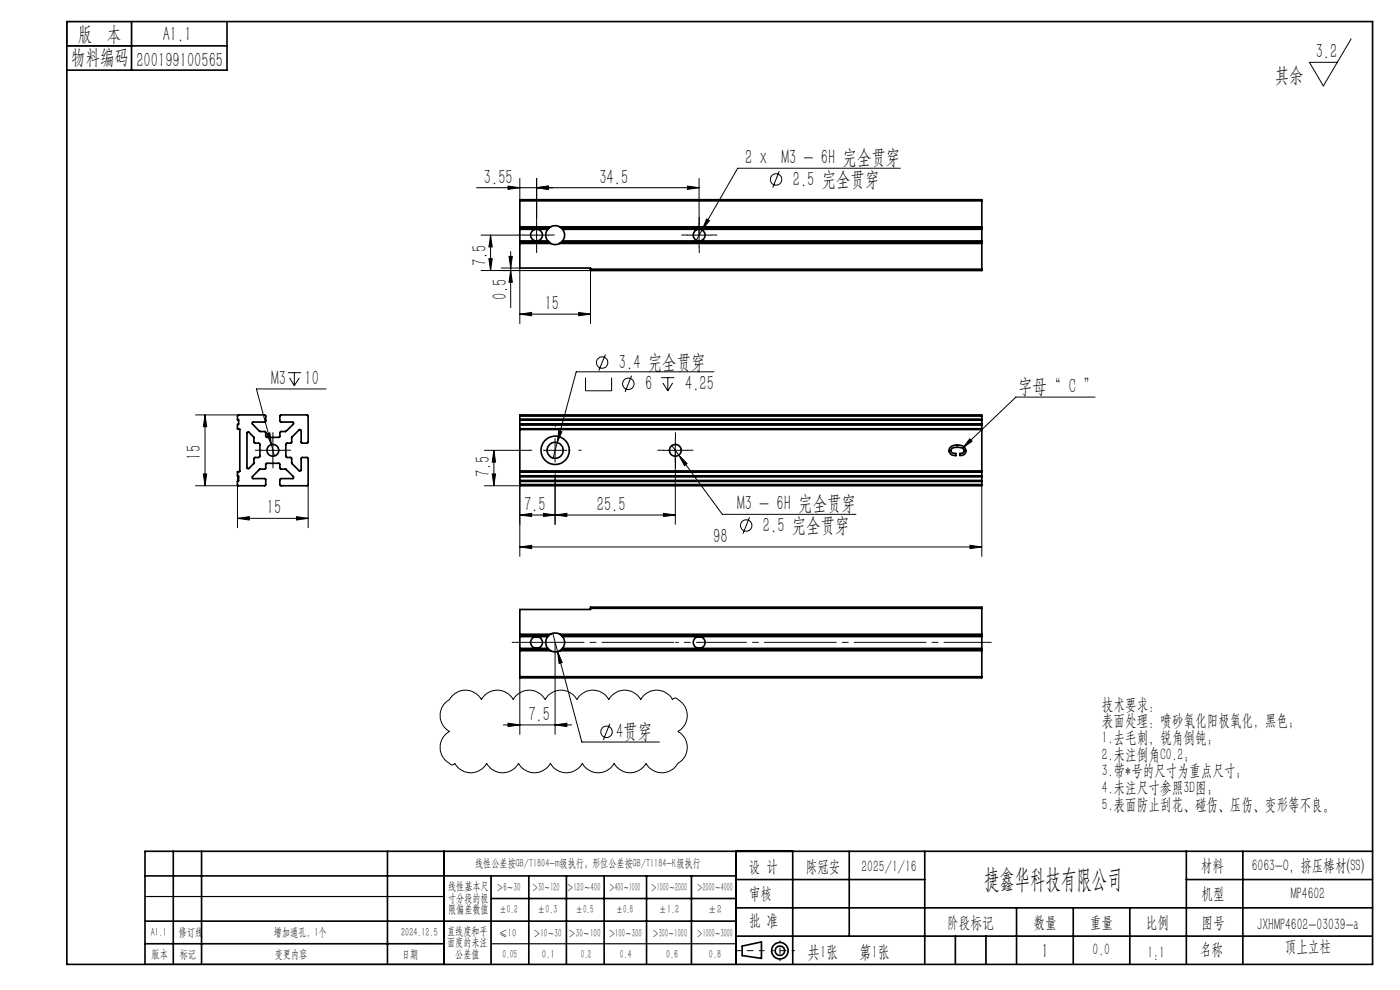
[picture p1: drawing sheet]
<svg xmlns="http://www.w3.org/2000/svg" width="297mm" height="210mm" viewBox="0 0 297 210" stroke-linecap="round" stroke-linejoin="round" font-family="sans-serif">
<g fill="none" stroke="#000" stroke-width=".21">
<path d="M286.6 8.2l-5.9 10-2.9-5h5.9M107.8 39.5l2.5 .3-2.5 .4zM110.3 37.8v4.6M113.8 39.8l2.5-.3v.7zM113.8 37.8v8.3M145.8 39.5l2.5 .3-2.5 .4zM148.3 39.8h-47.2M148.3 37.8v14.6M165.3 36.3l-1.4 3.5M191 35.7h-34.5l-7.6 13.1M102.1 57.4h23.2v11.2M102.1 49.9h8"/>
<path d="M103.7 54.9h.7l-.3 2.5zM104.1 49.9l.3 2.5h-.7zM104.1 49.9v7.5M106.3 56.9h4v11.7M108 54.4h.7l-.4 2.5zM108.3 57.4l.4 2.5h-.7zM108.3 53.4v11.9M111.3 49.9h5M113.8 47.4v5M145.8 49.9h5M148.9 48.8l-1.2 2.2M149.9 46.5l.6 .3-1.6 2z"/>
<path d="M61.1 79h2.8M62.4 79v2.8M110.3 66.6l2.5-.3v.7zM110.3 66.6h15M122.8 66.3l2.5 .3-2.5 .4zM128.4 75.2l-1.4 3.4M134 79.7l-1.4 3.4M151.4 78.9h-29.2l-4 15M41.5 88h9.1M43.5 88v15M43.5 88l.4 2.5h-.8zM55.4 95.5h5"/>
<path d="M56.6 92l.7-.2 .3 2.5zM57.6 94.3l.6 2.4M57.9 93v5M61.4 80.1l1 1.7M63.5 80.1l-1.1 1.7M69.2 82.5h-14.8l3.2 11.8M102.8 95.5h9.5M104.8 95.5v7.5M104.8 95.5l.3 2.5h-.7zM115.3 95.5h5M117.8 93v5M118.2 93.9l-.9 3.3"/>
<path d="M118.5 91.4l.7 .2-1 2.3zM124.2 80.1v2.8h5.6v-2.8M140.3 80.1h2.8M140.6 81.2l1.1 1.7M140.8 95.5h5M141.7 80.1v2.8M142.5 94.5l1.5 2M142.7 81.2l-1 1.7M143.3 93v18.2M144 96.5l1.8 1.8-.6 .5zM144 96.5l9.2 12.6h28.4M205.7 93.1l.5 .5-2 1.5z"/>
<path d="M232.3 84.2h-16.8l-11.3 10.9M41.5 103h9.1M43.1 100.5h.8l-.4 2.5zM50.4 110l2.5-.4v.7zM50.4 100.9v11M50.4 110h15M62.9 109.6l2.5 .4-2.5 .3zM65.4 102.8v9.1M102.8 103h7.5v15M104.4 100.5h.7l-.3 2.5zM110.3 109.2l2.5-.3v.7zM110.3 116l2.5-.3v.7z"/>
<path d="M110.3 116h98M115.3 108.9l2.5 .3-2.5 .4zM117.8 109.2l2.5-.3v.7zM117.8 101v10.2M140.8 108.9l2.5 .3-2.5 .4zM143.3 109.2h-33M159 109.7l-1.4 3.5M205.8 115.7l2.5 .3-2.5 .4zM208.3 103v15M117.3 134.3l1 3.9M117.8 136.3v19.5M118.3 138.2l1 2.3-.7 .2z"/>
<path d="M118.3 138.2l5.1 19.2h16.5M119.3 137.5l-.1 .2a1.98 1.98 0 0 1-2.4 .3M94.3 149.3l1.2-1.1a3.9 3.9 0 0 1 6.6 .2 3.8 3.8 0 0 1 6.8 0 3.9 3.9 0 0 1 6.7 0 3.9 3.9 0 0 1 6.8 0 3.8 3.8 0 0 1 6.8 0 3.9 3.9 0 0 1 6.7 0 3.8 3.8 0 0 1 6.8 0l.1-.2a.62 .62 0 0 1 1 .2 3.8 3.8 0 0 1 0 6.7 3.9 3.9 0 0 1 0 6.8 3.8 3.8 0 0 1-6.7 0 3.9 3.9 0 0 1-6.8 0 3.8 3.8 0 0 1-6.8 0 3.9 3.9 0 0 1-6.7 0 3.9 3.9 0 0 1-6.8 0 3.8 3.8 0 0 1-6.7 0 3.9 3.9 0 0 1-6.8 0l-.2 .2a.66 .66 0 0 1-.9-.2 3.9 3.9 0 0 1 0-6.8 3.8 3.8 0 0 1-1.1-5.8zM106.8 153.8h14.5M107.8 153.4l2.5 .4-2.5 .3zM110.3 143.8v12M117.8 153.8l2.5-.4v.7zM129.4 153.5l-1.4 3.5"/>
<circle cx="164.6" cy="38.1" r="1.2"/>
<circle cx="127.7" cy="76.9" r="1.21"/>
<circle cx="133.3" cy="81.4" r="1.22"/>
<circle cx="158.3" cy="111.5" r="1.22"/>
<circle cx="128.7" cy="155.2" r="1.21"/>
</g>
<g fill="none" stroke="#000" stroke-width=".35">
<path d="M14.2 4.6h277v200h-277zM14.2 9.7h34M27.9 4.6v10.3M48.2 4.6v10.3h-34M110.3 48.1v.3M110.3 51.4v.2M110.3 42.6v-.2h98v.2M110.3 51.1v.3M110.3 48.4v.2M110.3 42.6v5.5M110.3 48.6v2.5M110.3 51.6v5.3h15v.2"/>
<path d="M110.3 48.1h6.5M110.3 48.4h6.2M110.3 42.6h98M110.3 51.6h6.5M110.3 51.4h6.2M110.3 51.1h5.9M110.3 48.6h5.9M116.2 51.1l.3 .3M116.2 48.6a2.01 2.01 0 0 0 0 2.5M116.5 51.4l.3 .2M116.5 48.4l-.3 .2M116.8 48.1l-.3 .3"/>
<path d="M116.8 48.1a2.03 2.03 0 0 1 1.9 0M116.8 51.6a2.03 2.03 0 0 0 1.9 0M118.7 48.1l.4 .3M118.7 48.1h89.6M118.7 51.6h89.6M119.1 51.4l-.4 .2M119.1 48.4l.2 .2M119.1 48.4h89.2M119.1 51.4h89.2M119.3 51.1l-.2 .3M119.3 48.6a2.01 2.01 0 0 1 0 2.5M119.3 51.1h89"/>
<path d="M119.3 48.6h89M125.3 57.1v.3h83v-.3M125.3 57.1h83M208.3 48.1v.3M208.3 51.4v.2M208.3 51.1v.3M208.3 48.4v.2M208.3 42.6v5.5M208.3 48.6v2.5M208.3 51.6v5.5M50.4 88.1h5.9v1.4h-2.6l-.2 .3 1.5 1.7h1.2l.2 .2v.9l.2 .2h2.6l.2-.2v-1l1.3-.1 1.5-1.6 .1-.2-.2-.2h-2.7v-1.4l5.7-.1 .3 .2v5.7l-.2 .1h-1.2l-.1-.1v-2.6l-.3-.2-1.7 1.6v1.2l-.2 .1h-.8l-.3 .2v2.7l.3 .1h.8l.2 .2v1.1l1.7 1.6 .3-.1v-2.6l.1-.2h1.2l.2 .2-.1 5.8h-5.9v-1.4l2.7-.1 .2-.3-1.6-1.7-1.3-.1v-1l-.2-.1h-2.7l-.1 1.1-.2 .1-1.2 .1-1.4 1.5a.24 .24 0 0 0-.1 .3 .24 .24 0 0 0 .2 .1l2.6 .1 .1 1.3-.3 .1h-5.5l-.2-.2v-.7l.2-.1v-.9l-.2-.1v-.9l.5-.1v-9h-.5v-.9l.2-.1v-.9l-.2-.1zM52.4 91.7h.4l1.1 1v1.1l.1 .2h.9l.2 .2v2.6l-.2 .2h-.9l-.1 .2v1.1l-1.2 1.1-.3-.1z"/>
<path d="M110.3 88.3v-.3h98v.3M110.3 88.9v.1M110.3 90v.1M110.3 90.9v.1M110.3 89.9v.1M110.3 89v.1M110.3 91v.1M110.3 99.9v.1M110.3 88.3h98M110.3 88.9h98M110.3 88.3v.6M110.3 89.1v.8"/>
<path d="M110.3 90.1v.8M110.3 91.1v8.8M110.3 89h98M110.3 90.9h98M110.3 90.1h98M110.3 90h98M110.3 91h98M110.3 89.9h98M110.3 89.1h98M110.3 91.1h98M110.3 99.9h98M201.7 94.8a2.47 2.47 0 0 1 3 .2 1.03 1.03 0 0 1 0 1.2 1.03 1.03 0 0 1-1.1 .4v-.4a.67 .67 0 0 0 .9-.6 .67 .67 0 0 0-.8-.7 1.86 1.86 0 0 0-1.9 .5v.3l.2 .3 .8 .2v.5a1.11 1.11 0 0 1-1.3-.5 1.11 1.11 0 0 1 .2-1.4z"/>
<path d="M208.3 88.9v.1M208.3 90v.1M208.3 90.9v.1M208.3 89.9v.1M208.3 89v.1M208.3 91v.1M208.3 99.9v.1M208.3 88.3v.6M208.3 89.1v.8M208.3 90.1v.8M208.3 91.1v8.8M110.3 102.8v.2h98v-.2"/>
<path d="M110.3 102v.1M110.3 100.9v.1M110.3 100v.1M110.3 101v.1M110.3 101.9v.1M110.3 100.1v.8M110.3 101.1v.8M110.3 102.1v.7M110.3 102.8h98M110.3 102.1h98M110.3 102h98M110.3 100.9h98"/>
<path d="M110.3 101h98M110.3 100.1h98M110.3 100h98M110.3 101.1h98M110.3 101.9h98M208.3 102v.1M208.3 100.9v.1M208.3 100v.1M208.3 101v.1M208.3 101.9v.1M208.3 100.1v.8M208.3 101.1v.8"/>
<path d="M208.3 102.1v.7M110.3 137.8v.2M110.3 134.5v.3M110.3 137.5v.3M110.3 134.8v.2M110.3 135v2.5M110.3 138v5.5M110.3 138h6.5M110.3 137.8h6.2M110.3 134.5h6.5M110.3 134.8h6.2M110.3 137.5h5.9"/>
<path d="M110.3 135h5.9M116.2 137.5l.3 .3M116.2 135a2.06 2.06 0 0 0 0 2.5M116.5 137.8l.3 .2M116.5 134.8l-.3 .2M116.8 138a2.03 2.03 0 0 0 1.9 0M116.8 134.5a1.81 1.81 0 0 1 1.9 0M116.8 134.5l-.3 .3M118.7 134.5l.4 .3M118.7 138h89.6M118.7 134.5h89.6M119.1 137.8l-.4 .2"/>
<path d="M119.1 134.8l.2 .2M119.1 137.8h89.2M119.1 134.8h89.2M119.3 137.5l-.2 .3M119.3 135a2.06 2.06 0 0 1 0 2.5M119.3 137.5h89M119.3 135h89M125.3 129v-.2h83v.2M125.3 129v.3h-15v5.2M125.3 129h83M208.3 137.8v.2M208.3 134.5v.3"/>
<path d="M208.3 137.5v.3M208.3 134.8v.2M208.3 129v5.5M208.3 135v2.5M208.3 138v5.5M110.3 143.5v.3h98v-.3M110.3 143.5h98M30.8 195.4h125.4M30.8 185.8h125.4M36.8 180.6v24M42.8 180.6v24M82.2 180.6v24"/>
<path d="M94.2 180.6v24M104.2 185.8v18.8M104.2 190.6h52M112.2 185.8v18.8M120.2 185.8v18.8M128.2 185.8v18.8M137.2 185.8v18.8M146.7 185.8v18.8M156.2 180.6v24M156.2 186.6h40M156.2 198.6h135M156.2 192.6h135"/>
<path d="M168.2 180.6v24M180.2 180.6v18M196.2 180.6v24M202.7 198.6v6M209.2 198.6v6M215.7 192.6v12M227.7 192.6v12M239.7 192.6v12M251.7 186.6h39.5M251.7 180.6v24M263.7 180.6v24M291.2 180.6h-260.4v24"/>
<path d="M30.8 200.2h63.4M157.4 200.7l4.1-.9v3.5l-4.1-.6z"/>
<circle cx="113.8" cy="49.9" r="1.24"/>
<circle cx="148.3" cy="49.9" r="1.24"/>
<circle cx="57.9" cy="95.5" r="1.25"/>
<circle cx="117.8" cy="95.5" r="1.71"/>
<circle cx="117.8" cy="95.5" r="3"/>
<circle cx="143.3" cy="95.5" r="1.25"/>
<circle cx="113.8" cy="136.3" r="1.25"/>
<circle cx="148.3" cy="136.3" r="1.25"/>
<circle cx="165.5" cy="201.7" r="1.74"/>
<circle cx="165.5" cy="201.7" r="1"/>
</g>
<path d="M112.4 50.3a1.51 1.51 0 0 1 1.3-1.9 1.51 1.51 0 0 1 1.6 1.6 1.51 1.51 0 0 1-1.8 1.3M146.9 50.3a1.51 1.51 0 0 1 1.3-1.9 1.51 1.51 0 0 1 1.6 1.6 1.51 1.51 0 0 1-1.9 1.3M141.8 95.9a1.51 1.51 0 0 1 1.3-1.9 1.51 1.51 0 0 1 1.7 1.6 1.51 1.51 0 0 1-1.9 1.4M112.4 136.7a1.51 1.51 0 0 1 1.3-1.9 1.51 1.51 0 0 1 1.6 1.6 1.51 1.51 0 0 1-1.8 1.3M146.9 136.7a1.51 1.51 0 0 1 1.3-1.9 1.51 1.51 0 0 1 1.6 1.6 1.51 1.51 0 0 1-1.9 1.3" fill="none" stroke="#fff" stroke-width=".21"/>
<g fill="none" stroke="#000" stroke-width=".21" stroke-dasharray="15.2 1.3 1.3 1.3">
<path d="M111.3 49.9h-1.2M113.8 47.4v-1.3M113.8 52.4v1.2M116.3 49.9h1.3M145.8 49.9h-1.2M148.3 47.4v-1.3M148.3 52.4v1.2M150.8 49.9h1.3M55.4 95.5h-1.2M57.9 93v-1.2M57.9 98v1.3M60.4 95.5h1.3"/>
<path d="M112.8 95.5h-.5M117.8 90.5v-.5M122.8 95.5h.5M140.8 95.5h-1.3M143.3 93v-1.2M143.3 98v1.3M145.8 95.5h1.2M117.8 100.5v.5"/>
</g>
<path d="M210.3 136.3h-62" fill="none" stroke="#000" stroke-width=".21" stroke-dasharray="15.2 1.3 1.3 1.3" stroke-dashoffset="5.2"/>
<path d="M148.3 136.3h-5" fill="none" stroke="#000" stroke-width=".21" stroke-dasharray="15.2 1.3 1.3 1.3" stroke-dashoffset="14.6"/>
<path d="M143.3 136.3h-35" fill="none" stroke="#000" stroke-width=".21" stroke-dasharray="15.2 1.3 1.3 1.3" stroke-dashoffset="-.4"/>
<path d="M162.1 201.7h-6" fill="none" stroke="#000" stroke-width=".21" stroke-dasharray="15.2 1.3 1.3 1.3" stroke-dashoffset="14.1"/>
<path d="M168.5 201.7h-4.8" fill="none" stroke="#000" stroke-width=".21" stroke-dasharray="15.2 1.3 1.3 1.3" stroke-dashoffset="14.7"/>
<path d="M165.5 199.6v4.2" fill="none" stroke="#000" stroke-width=".21" stroke-dasharray="15.2 1.3 1.3 1.3" stroke-dashoffset="15"/>
<path d="M14.2 4.6h13.7v5.1h-13.7zM30.8 190.2h63.4M30.8 204.6h63.4M104.2 200.2h52" fill="none" stroke="#000" stroke-width=".25"/>
<g fill="#000">
<path d="M205.7 93.1l.5 .5-2 1.5z"/>
<path d="M108 54.4h.7l-.4 2.5zM108.3 57.4l.4 2.5h-.7zM104.1 49.9l.3 2.5h-.7zM103.7 54.9h.7l-.3 2.5z"/>
<path d="M104.8 95.5l.3 2.5h-.7zM104.4 100.5h.7l-.3 2.5z"/>
<path d="M43.1 100.5h.8l-.4 2.5zM43.5 88l.4 2.5h-.8z"/>
<path d="M50.4 110l2.5-.4v.7zM62.9 109.6l2.5 .4-2.5 .3z"/>
<path d="M110.3 116l2.5-.3v.7zM205.8 115.7l2.5 .3-2.5 .4zM117.8 109.2l2.5-.3v.7zM140.8 108.9l2.5 .3-2.5 .4zM118.5 91.4l-.3 2.5 1-2.3zM144 96.5l1.2 2.3 .6-.5zM56.6 92l1 2.3-.3-2.5zM113.8 39.8l2.5-.3v.7zM145.8 39.5l2.5 .3-2.5 .4zM149.9 46.5l-1 2.3 1.6-2zM118.3 138.2l.3 2.5 .7-.2z"/>
<path d="M115.3 108.9l2.5 .3-2.5 .4zM110.3 109.2l2.5-.3v.7zM122.8 66.3l2.5 .3-2.5 .4zM110.3 66.6l2.5-.3v.7zM113.8 39.8l2.5-.3v.7zM107.8 39.5l2.5 .3-2.5 .4zM117.8 153.8l2.5-.4v.7zM107.8 153.4l2.5 .4-2.5 .3z"/>
</g>
<text font-size="5.6" x="208.8" y="188.3">捷鑫华科技有限公司</text>
<g font-size="4.4">
<text x="16.5" y="8.6">版 本</text>
<text x="34.5" y="8.6">A1.1</text>
<text x="15.1" y="13.7">物料编码</text>
<text x="28.9" y="14.2">200199100565</text>
<text x="270.5" y="17.3">其余</text>
<text x="279.1" y="12.3">3.2</text>
<text x="158.1" y="34.8">2 x M3 - 6H 完全贯穿</text>
<text x="102.7" y="38.9">3.55</text>
<text x="127.1" y="38.9">34.5</text>
<text x="168.2" y="39.4">2.5 完全贯穿</text>
<text x="103.2" y="56.5" transform="rotate(-90 103.2 56.5)">7.5</text>
<text x="107.5" y="63.7" transform="rotate(-90 107.5 63.7)">0.5</text>
<text x="115.6" y="65.8">15</text>
<text x="57.5" y="81.6">M3</text>
<text x="64.6" y="81.6">10</text>
<text x="131.3" y="78.2">3.4 完全贯穿</text>
<text x="136.8" y="82.7">6</text>
<text x="145.3" y="82.7">4.25</text>
<text x="216" y="83.3">字母“ C ”</text>
<text x="42.6" y="97.5" transform="rotate(-90 42.6 97.5)">15</text>
<text x="103.9" y="101.2" transform="rotate(-90 103.9 101.2)">7.5</text>
<text x="56.6" y="109.1">15</text>
<text x="111.2" y="108.3">7.5</text>
<text x="126.6" y="108.3">25.5</text>
<text x="156.4" y="108.2">M3 - 6H 完全贯穿</text>
<text x="161.9" y="112.8">2.5 完全贯穿</text>
<text x="151.3" y="115.1">98</text>
<text x="112.1" y="152.9">7.5</text>
<text x="130.7" y="156.5">4贯穿</text>
<text x="221" y="203.2">1</text>
</g>
<g font-size="3.8">
<text x="171.3" y="203.2">共1张</text>
<text x="182.3" y="203.2">第1张</text>
</g>
<g font-size="3.5">
<text x="233.8" y="150.5">技术要求：</text>
<text x="233.8" y="154.1">表面处理：喷砂氧化阳极氧化，黑色；</text>
<text x="233.8" y="157.6">1.去毛刺，锐角倒钝；</text>
<text x="233.8" y="161.1">2.未注倒角C0.2；</text>
<text x="233.8" y="164.7">3.带*号的尺寸为重点尺寸；</text>
<text x="233.8" y="168.2">4.未注尺寸参照3D图；</text>
<text x="233.8" y="171.7">5.表面防止刮花、碰伤、压伤、变形等不良。</text>
<text x="158.9" y="184.9">设 计</text>
<text x="170.9" y="184.9">陈冠安</text>
<text x="182.7" y="184.9">2025/1/16</text>
<text x="254.7" y="184.7">材料</text>
<text x="265.5" y="184.7">6063-O，挤压棒材(SS)</text>
<text x="158.9" y="190.8">审核</text>
<text x="254.9" y="190.7">机型</text>
<text x="273.8" y="190.8">MP4602</text>
<text x="158.9" y="196.5">批 准</text>
<text x="200.9" y="196.9">阶段标记</text>
<text x="219.3" y="196.9">数量</text>
<text x="231.2" y="196.9">重量</text>
<text x="243.1" y="196.9">比例</text>
<text x="254.9" y="196.9">图号</text>
<text x="266.7" y="197.3">JXHMP4602-03039-a</text>
<text x="231.8" y="202.5">0.0</text>
<text x="243.4" y="203.2">1:1</text>
<text x="254.5" y="202.5">名称</text>
<text x="272.5" y="201.8">顶上立柱</text>
</g>
<g font-size="2.5">
<text x="100.8" y="184">线性公差按GB/T1804-m级执行；形位公差按GB/T1184-K级执行</text>
<text x="95.1" y="188.8">线性基本尺</text>
<text x="95.1" y="191.3">寸分段的极</text>
<text x="105.3" y="189.1">＞6～30</text>
<text x="112.9" y="189.1">＞30～120</text>
<text x="120.2" y="188.9">＞120～400</text>
<text x="129.2" y="188.9">＞400～1000</text>
<text x="138.1" y="189.1">＞1000～2000</text>
<text x="147.8" y="189.1">＞2000～4000</text>
<text x="95.1" y="193.8">限偏差数值</text>
<text x="105.9" y="193.8">±0.2</text>
<text x="114.1" y="193.8">±0.3</text>
<text x="122.2" y="193.8">±0.5</text>
<text x="130.7" y="193.8">±0.8</text>
<text x="139.8" y="193.8">±1.2</text>
<text x="150.2" y="193.8">±2</text>
<text x="32" y="198.6">A1.1</text>
<text x="32.2" y="203.2">版本</text>
<text x="38" y="198.6">修订线</text>
<text x="38.1" y="203.2">标记</text>
<text x="58.1" y="198.6">增加通孔，1个</text>
<text x="58.3" y="203.2">变更内容</text>
<text x="85.1" y="198.6">2024.12.5</text>
<text x="85.3" y="203.2">日期</text>
<text x="94.8" y="198.3">直线度和平</text>
<text x="94.8" y="200.7">面度的未注</text>
<text x="96.6" y="203.2">公差值</text>
<text x="105.9" y="198.7">≤10</text>
<text x="106.6" y="203.2">0.05</text>
<text x="113.2" y="198.7">＞10～30</text>
<text x="115" y="203.2">0.1</text>
<text x="120.6" y="198.7">＞30～100</text>
<text x="123.2" y="203.2">0.2</text>
<text x="129.1" y="198.7">＞100～300</text>
<text x="131.5" y="203.2">0.4</text>
<text x="138.4" y="198.7">＞300～1000</text>
<text x="141.3" y="203.2">0.6</text>
<text x="147.8" y="198.7">＞1000～3000</text>
<text x="150.4" y="203.2">0.8</text>
</g>
</svg>
